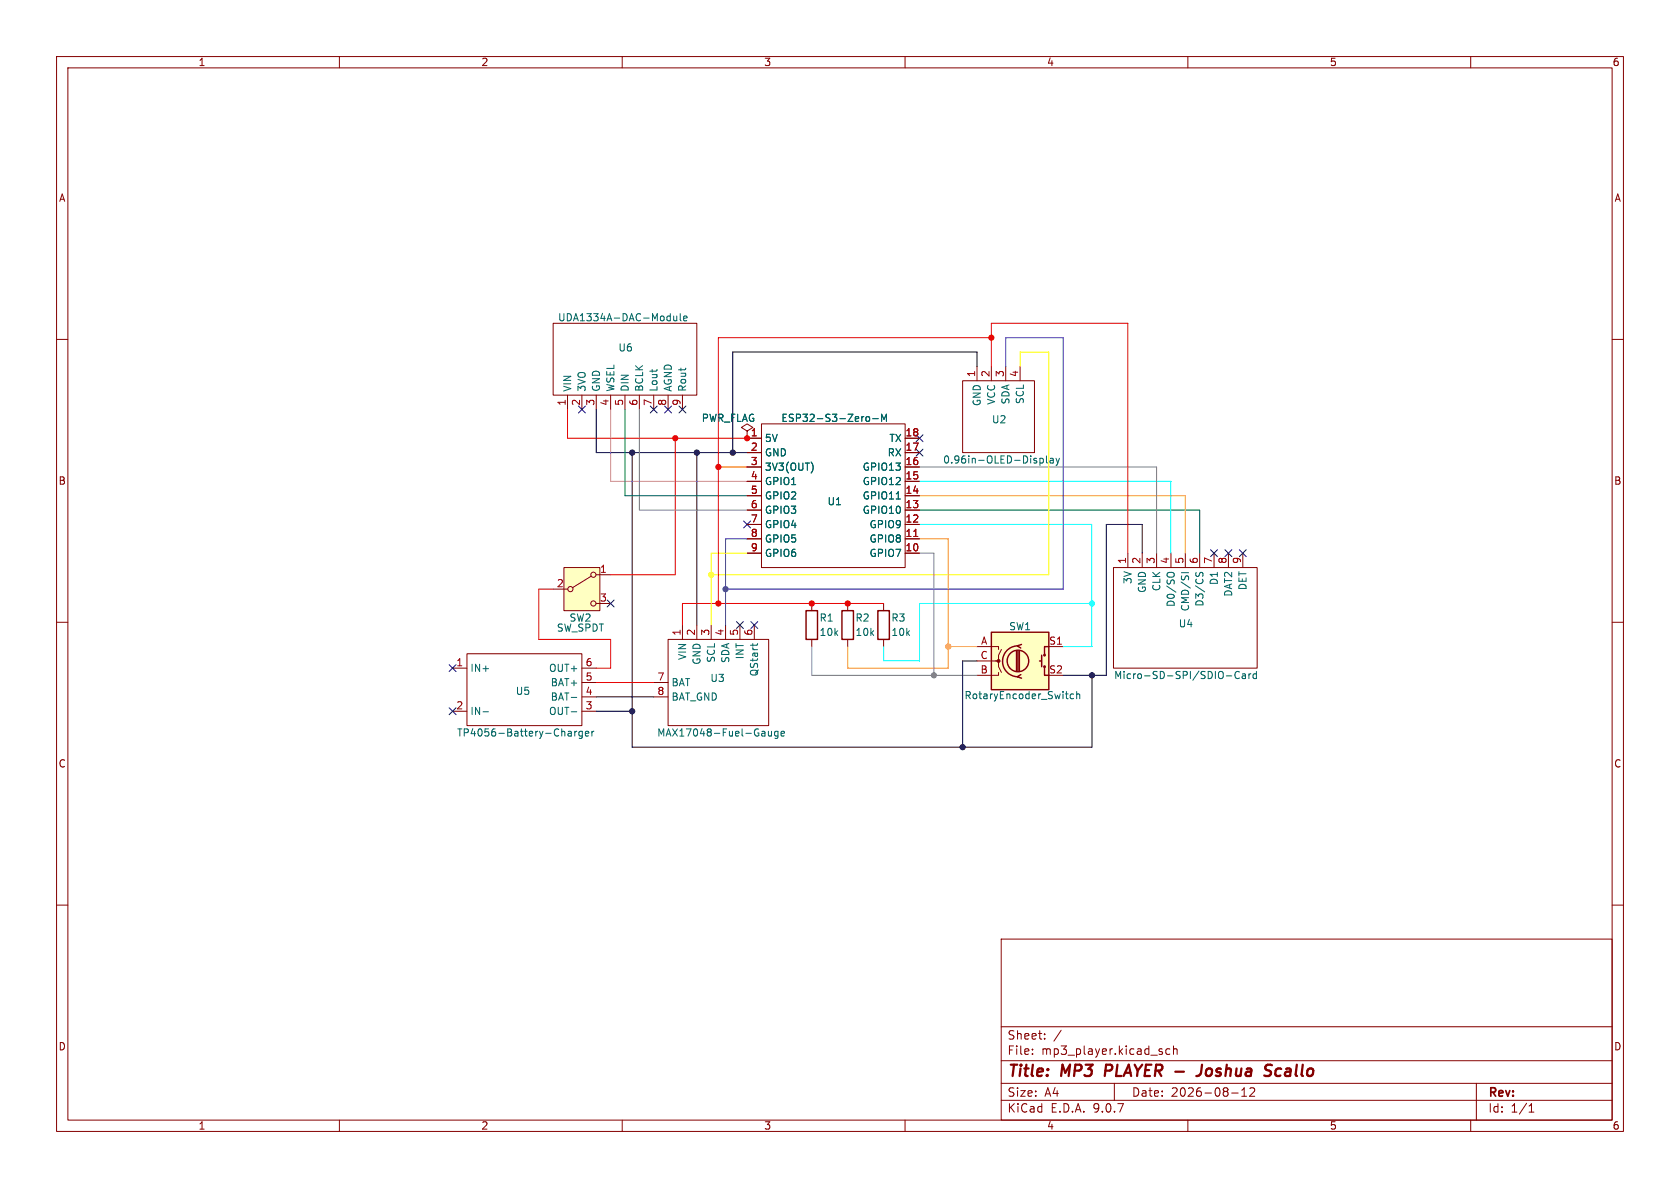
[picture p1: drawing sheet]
<svg xmlns="http://www.w3.org/2000/svg" width="297mm" height="210mm" viewBox="0 0 297 210" stroke-linecap="round" stroke-linejoin="round" font-family="sans-serif">
<g fill="none" stroke="#840000" stroke-width=".18">
<path d="M10 10h277v190h-277zM12 12h273v186h-273zM60 10v2M110 10v2M160 10v2M210 10v2M260 10v2M97.8 57.2h25.4v12.7h-25.4zM10 60h2M100.3 69.9v2.5M102.9 69.9v2.5M105.4 69.9v2.5"/>
<path d="M107.9 69.9v2.5M110.5 69.9v2.5M113 69.9v2.5M115.6 69.9v2.5M118.1 69.9v2.5M120.6 69.9v2.5M132.1 76.2l1-.6-1-.7-1 .7 1 .6v1.3M132.1 77.5h.1M132.1 77.5h2.5M134.6 74.9h25.4v25.4h-25.4zM160 77.5h2.6M170.2 67.3h12.7v12.7h-12.7z"/>
<path d="M172.7 64.8v2.5M175.3 64.8v2.5M177.8 64.8v2.5M180.3 64.8v2.5M285 60h2M132.1 80h2.5M132.1 82.6h2.5M132.1 85.1h2.5M132.1 87.6h2.5M132.1 90.2h2.5M132.1 92.7h2.5M132.1 95.3h2.5"/>
<path d="M132.1 97.8h2.5M160 80h2.6M160 82.6h2.6M160 85.1h2.6M160 87.6h2.6M160 90.2h2.6M160 92.7h2.6M160 95.3h2.6M160 97.8h2.6M10 110h2M80 118.1h2.5M82.5 115.6h20.4v12.7h-20.4z"/>
<path d="M102.9 118.1h2.5M118.1 113h17.8v15.3h-17.8zM120.6 110.5v2.5M123.2 110.5v2.5M125.7 110.5v2.5M128.3 110.5v2.5M130.8 110.5v2.5M133.3 110.5v2.5M143.5 106.7v1.3M143.5 113v1.3M149.9 106.7v1.3M149.9 113v1.3"/>
<path d="M156.2 106.7v1.3M156.2 113v1.3M285 110h2M80 125.7h2.5M102.9 120.7h2.5M102.9 123.2h2.5M102.9 125.7h2.5M115.6 120.7h2.5M115.6 123.2h2.5M10 160h2M177 166h108v32h-108zM285 160h2"/>
<path d="M60 198v2M110 198v2M160 198v2M177 194.5h108M177 191.5h108M177 187.5h108M177 181.5h108M182.5 186.3v.1M182.5 185.5v.1M184.7 183.6v.1M184.7 182.8v.1M187.6 182.1l-1.3 2"/>
<path d="M197 191.5v3M205.5 186v.3M206.8 185.5l-.4-.1-.3 .3v.4l.1 .2h.6M207.5 185.5l.2-.1 .3 .1 .1 .9M207.5 184.9v1.5M210 198v2M217.7 193.2h1.2M219.5 193.8h.9M219.5 192.7l.5-.4v1.5M221 192.4l.5-.1 .2 .1 .1 .3-.9 1.1h.9M260 198v2M261 191.5v6.5"/>
<path d="M270.3 196.6h.9M270.3 195.5l.4-.4v1.5"/>
</g>
<path d="M195.6 188.2l-.3 2M212.5 188.2l-.2 1.4a.74 .74 0 0 1-.8 .6M213.3 189.1l-.1 .7 .3 .4M226.3 188.9a.66 .66 0 0 0-.8 .4v.7l.3 .2h.4" fill="none" stroke="#840000" stroke-width=".4"/>
<path d="M142.5 108h2v5h-2zM148.8 108h2.1v5h-2.1zM155.2 108h2v5h-2z" fill="none" stroke="#840000" stroke-width=".25"/>
<g fill="none" stroke="#006464" stroke-width=".18">
<path d="M119.1 55.9l.1 .8h.3l.1-.1M119.6 55.9v.8M120.3 55.4v1.1l.1 .2M120.9 56.3l.6-.1-.1-.3h-.4l-.1 .1v.7h.5M115.3 65.3v.5M116.1 65.3v.1M153.1 73.8l.2-.2 .4 .2v.5l-.1 .1-.3 .1-.2-.1zM154.3 74h1M155.9 74.5v-1.3l.4 .9 .4-.9v1.3M143.6 82l.2 .5-.2 .8M158.4 88.2h.8M183.8 81v1.3"/>
<path d="M183.8 81.1l.4-.1 .3 .3-.2 .5h-.5M185 80.6v1.1l.2 .2M185.7 81.1h.4l.1 .8M186.2 81.3l-.4 .1-.2 .2 .2 .3 .4-.1M186.7 81l.3 .9M187 81.9l-.3 .4M187.3 81l-.3 .9M133.1 113.8v.4M133.9 113.8v.2M85.4 125.8h1M100.6 129.3h.3l.1 .8M101 125.8h1"/>
<path d="M101 123.3h1M101 130.1h-.4M101 129.6h-.4M101.6 129.3v.8M102 129.3l-.4 .2M102.9 129.3h-.3l-.3 .2 .2 .6h.4M102.9 129.3v1l-.2 .2h-.3M103.5 129.7l.6-.1-.1-.3h-.3l-.2 .2v.6h.5M104.6 129.3v.8M105 129.3l-.4 .2M135.8 129.3l.1 .8h.3l.2-.1M136.4 129.3v.8"/>
<path d="M137.5 129.3h-.3l-.3 .2 .2 .6h.4M137.5 129.3v1l-.2 .2h-.3M138.1 129.7l.6-.1-.1-.3h-.3l-.2 .2v.6h.5"/>
</g>
<path d="M161.5 94.8h.8" fill="none" stroke="#a90000" stroke-width=".18"/>
<path d="M99.7 100.3h6.3v7.7h-6.3z" fill="#ffffc2"/>
<g fill="none" stroke="#840000" stroke-width=".18">
<path d="M97.8 104.1h2.5M99.7 100.3h6.3v7.7h-6.3zM104.5 101.9l-3.3 2M105.4 101.6h2.5M105.4 106.7h2.5"/>
<circle cx="100.8" cy="104.1" r=".46"/>
<circle cx="104.9" cy="101.6" r=".46"/>
<circle cx="104.9" cy="106.7" r=".46"/>
</g>
<path d="M175.3 111.8h10.1v10.1h-10.1z" fill="#ffffc2"/>
<g fill="none" stroke="#840000" stroke-width=".25">
<path d="M175.3 111.8h10.1v10.1h-10.1zM179.7 115.1v3.5M180 114.2a2.73 2.73 0 0 0-2.8 2.7 2.73 2.73 0 0 0 2.8 2.7M180 115.1v3.5M180.2 115.1v3.5M180.5 119.3l-.7 .3 .8 .3M180.6 113.9l-.8 .3 .7 .4M183.8 116.8h.3M184.1 115.8v2.1M184.7 117.9v1.5h.7M185.4 114.3h-.7v1.5"/>
<circle cx="180" cy="116.8" r="1.9"/>
<circle cx="184.7" cy="117.9" r=".13"/>
<circle cx="184.7" cy="115.8" r=".13"/>
</g>
<g fill="none" stroke="#840000" stroke-width=".18">
<path d="M132.1 77.5h.1M132.1 77.5h2.5M160 77.5h2.6M132.1 80h2.5M132.1 82.6h2.5M132.1 85.1h2.5M132.1 87.6h2.5M132.1 90.2h2.5M132.1 92.7h2.5M132.1 95.3h2.5M132.1 97.8h2.5M160 80h2.6"/>
<path d="M160 82.6h2.6M160 85.1h2.6M160 87.6h2.6M160 90.2h2.6M160 92.7h2.6M160 95.3h2.6M160 97.8h2.6M199.4 97.8v2.5M201.9 97.8v2.5M204.5 97.8v2.5M207 97.8v2.5M209.5 97.8v2.5"/>
<path d="M212.1 97.8v2.5M214.6 97.8v2.5M217.2 97.8v2.5M219.7 97.8v2.5M172.7 114.3h3.8v.5M172.7 116.8h3.8v1.1l.5 1M176.5 118.9v.5h-3.8M177 114.8l-.5 1v1h-.5M185.4 114.3h2.6M196.8 100.3h25.4v17.8h-25.4z"/>
</g>
<circle cx="176.5" cy="116.8" r=".25" fill="#840000" stroke="#840000" stroke-width=".18"/>
<g fill="none" stroke="#006464" stroke-width=".18">
<path d="M153.1 73.8l.2-.2 .4 .2v.5l-.1 .1-.3 .1-.2-.1zM154.3 74h1M155.9 74.5v-1.3l.4 .9 .4-.9v1.3M143.6 82l.2 .5-.2 .8M158.4 88.2h.8M206.3 101.7a.43 .43 0 0 1 .4-.5h.5a.43 .43 0 0 1 .4 .5M208.9 101.2h1.2M211.5 101.2l-.1 .5M212 101.7l.1-.4 .3-.1 .3 .2v.3M216.8 119.5h1M219.1 118.8a.6 .6 0 0 0-.8 .4 .6 .6 0 0 0 .6 .8l.2-.2M219.6 119.2h.5l.1 .8"/>
<path d="M220.2 119.4l-.4 .1-.2 .2 .2 .3 .4-.1M220.8 119.1v.9M221.2 119.1l-.4 .3M222.1 119.2l-.3-.1-.3 .3 .1 .5h.5M222.1 118.7v1.3M189.8 122.7h-.4l-.2 .2 .1 .6h.5M190.3 122.8l.2-.1h.3l.1 .8M190.3 122.2v1.3"/>
</g>
<path d="M105.4 72.4v7.6h26.7M172.7 64.8v-2.6h-43.2v17.8M111.8 80v52.1h81.2v-12.7M123.2 80v30.5M201.9 97.8v-5.1h-6.3v26.7h-7.6M172.7 116.8h-2.5v15.3M105.4 125.7h6.4M105.4 123.2h10.2" fill="none" stroke="#000" stroke-width=".18"/>
<path d="M180.3 64.8v-2.6h5.1v39.4h-59.7M132.1 97.8h-6.4v12.7" fill="none" stroke="#ff0" stroke-width=".18"/>
<path d="M175.3 59.7h-48.3v47M100.3 72.4v5.1h31.8M119.4 77.5v24.1h-11.5M175.3 64.8v-7.6h24.1v40.6M127 82.6h5.1M97.8 104.1h-2.6v8.9h12.7v5.1h-2.5M156.2 106.7h-35.6v3.8M105.4 120.7h10.2" fill="none" stroke="#f00" stroke-width=".18"/>
<path d="M177.8 64.8v-5.1h10.2v44.4h-59.7M132.1 95.3h-3.8v15.2" fill="none" stroke="#00f" stroke-width=".18"/>
<path d="M113 72.4v17.8h19.1M162.6 82.6h41.9v15.2M162.6 97.8h2.5v21.6M143.5 114.3v5.1h29.2" fill="none" stroke="#848484" stroke-width=".18"/>
<path d="M162.6 95.3h5v22.8h-17.7v-3.8M162.6 87.6h46.9v10.2M167.6 114.3h5.1" fill="none" stroke="#f90" stroke-width=".18"/>
<path d="M162.6 92.7h30.4v21.6h-5M162.6 85.1h44.4v12.7M193 106.7h-30.4v10.1h-6.4v-2.5" fill="none" stroke="#0ff" stroke-width=".18"/>
<path d="M110.5 72.4v15.2h21.6M162.6 90.2h49.5v7.6" fill="none" stroke="#009600" stroke-width=".18"/>
<path d="M107.9 72.4v12.7h24.2" fill="none" stroke="#f0f" stroke-width=".18"/>
<g fill="none" stroke="#000084" stroke-width=".18">
<path d="M102.3 71.8l1.2 1.2M103.5 71.8l-1.2 1.2M115 71.8l1.2 1.2M116.2 71.8l-1.2 1.2M117.5 71.8l1.2 1.2M118.7 71.8l-1.2 1.2M120 71.8l1.3 1.2M121.3 71.8l-1.3 1.2M162 79.4l1.2 1.2M162 76.9l1.2 1.2M163.2 79.4l-1.2 1.2M163.2 76.9l-1.2 1.2"/>
<path d="M131.5 92.1l1.2 1.2M132.7 92.1l-1.2 1.2M214 97.2l1.2 1.2M215.2 97.2l-1.2 1.2M216.6 97.2l1.2 1.2M217.8 97.2l-1.2 1.2M219.1 97.2l1.2 1.2M220.3 97.2l-1.2 1.2M79.4 117.5l1.2 1.2M80.6 117.5l-1.2 1.2M107.3 106.1l1.3 1.2M108.6 106.1l-1.3 1.2"/>
<path d="M130.2 109.9l1.2 1.2M131.4 109.9l-1.2 1.2M132.7 109.9l1.3 1.2M134 109.9l-1.3 1.2M79.4 125.1l1.2 1.2M80.6 125.1l-1.2 1.2"/>
</g>
<path d="M161.5 94.8h.8" fill="none" stroke="#a90000" stroke-width=".18"/>
<g fill="#000" stroke="#000" stroke-width=".18">
<circle cx="111.8" cy="80" r=".46"/>
<circle cx="123.2" cy="80" r=".46"/>
<circle cx="129.5" cy="80" r=".46"/>
<circle cx="193" cy="119.4" r=".46"/>
<circle cx="111.8" cy="125.7" r=".46"/>
<circle cx="170.2" cy="132.1" r=".46"/>
</g>
<g fill="#f00" stroke="#f00" stroke-width=".18">
<circle cx="119.4" cy="77.5" r=".46"/>
<circle cx="127" cy="106.7" r=".46"/>
<circle cx="132.1" cy="77.5" r=".46"/>
<circle cx="127" cy="82.6" r=".46"/>
<circle cx="149.9" cy="106.7" r=".46"/>
<circle cx="143.5" cy="106.7" r=".46"/>
<circle cx="175.3" cy="59.7" r=".46"/>
</g>
<circle cx="128.3" cy="104.1" r=".46" fill="#00f" stroke="#00f" stroke-width=".18"/>
<circle cx="193" cy="106.7" r=".46" fill="#0ff" stroke="#0ff" stroke-width=".18"/>
<circle cx="165.1" cy="119.4" r=".46" fill="#848484" stroke="#848484" stroke-width=".18"/>
<circle cx="167.6" cy="114.3" r=".46" fill="#f90" stroke="#f90" stroke-width=".18"/>
<circle cx="125.7" cy="101.6" r=".46" fill="#ff0" stroke="#ff0" stroke-width=".18"/>
<g font-size="2.8" fill="#840000">
<text x="178" y="190.9">Title:</text>
<text x="187.7" y="190.9">MP3</text>
<text x="196.2" y="190.9">PLAYER -</text>
<text x="214.2" y="190.9">Joshua</text>
<text x="226.9" y="190.9">Scallo</text>
</g>
<g font-size="2.1" fill="#840000">
<text x="178" y="184">Sheet:</text>
<text x="178" y="186.7">File:</text>
<text x="184.1" y="186.7">mp3_player.kicad_sch</text>
<text x="178" y="196.9">KiCad</text>
<text x="178" y="194.1">Size:</text>
<text x="184.7" y="194.1">A4</text>
<text x="185.7" y="196.9">E.D.A.</text>
<text x="193.3" y="196.9">9.0.7</text>
<text x="200" y="194.1">Date:</text>
<text x="207" y="194.1">2026-08-12</text>
<text x="263" y="194.3">Rev:</text>
<text x="263" y="196.9">Id:</text>
<text x="267.1" y="196.9">1/1</text>
</g>
<g font-size="1.8" fill="#840000">
<text x="35" y="11.9">1</text>
<text x="85" y="11.9">2</text>
<text x="135" y="11.9">3</text>
<text x="185" y="11.9">4</text>
<text x="235" y="11.9">5</text>
<text x="285" y="11.9">6</text>
<text x="10.3" y="35.9">A</text>
<text x="285.3" y="35.9">A</text>
<text x="10.3" y="85.9">B</text>
<text x="285.3" y="85.9">B</text>
<text x="10.3" y="135.9">C</text>
<text x="285.3" y="135.9">C</text>
<text x="10.3" y="185.9">D</text>
<text x="285.3" y="185.9">D</text>
<text x="35" y="199.9">1</text>
<text x="85" y="199.9">2</text>
<text x="135" y="199.9">3</text>
<text x="185" y="199.9">4</text>
<text x="235" y="199.9">5</text>
<text x="285" y="199.9">6</text>
</g>
<g font-size="1.8" fill="#006464">
<text x="98.6" y="57">UDA1334A-DAC-Module</text>
<text x="109.2" y="62.3">U6</text>
<text x="101.2" y="69.3" transform="rotate(-90 101.2 69.3)">VIN</text>
<text x="103.7" y="69.3" transform="rotate(-90 103.7 69.3)">3VO</text>
<text x="106.3" y="69.3" transform="rotate(-90 106.3 69.3)">GND</text>
<text x="108.8" y="69.3" transform="rotate(-90 108.8 69.3)">WSEL</text>
<text x="111.4" y="69.3" transform="rotate(-90 111.4 69.3)">DIN</text>
<text x="113.9" y="69.3" transform="rotate(-90 113.9 69.3)">BCLK</text>
<text x="116.4" y="69.3" transform="rotate(-90 116.4 69.3)">Lout</text>
<text x="119" y="69.3" transform="rotate(-90 119 69.3)">AGND</text>
<text x="121.5" y="69.3" transform="rotate(-90 121.5 69.3)">Rout</text>
<text x="173.6" y="71.9" transform="rotate(-90 173.6 71.9)">GND</text>
<text x="176.1" y="71.6" transform="rotate(-90 176.1 71.6)">VCC</text>
<text x="178.7" y="71.6" transform="rotate(-90 178.7 71.6)">SDA</text>
<text x="181.2" y="71.5" transform="rotate(-90 181.2 71.5)">SCL</text>
<text x="124" y="74.8">PWR_FLAG</text>
<text x="138" y="74.8">ESP32-S3-Zero-M</text>
<text x="175.3" y="75">U2</text>
<text x="135.1" y="78.3">5V</text>
<text x="135.1" y="80.9">GND</text>
<text x="135.1" y="83.4">3V3(OUT)</text>
<text x="152.4" y="83.4">GPIO13</text>
<text x="156.8" y="80.9">RX</text>
<text x="157.1" y="78.3">TX</text>
<text x="166.6" y="82.1">0.96in-OLED-Display</text>
<text x="135.1" y="86">GPIO1</text>
<text x="135.1" y="88.5">GPIO2</text>
<text x="146.2" y="89.5">U1</text>
<text x="152.4" y="86">GPIO12</text>
<text x="152.4" y="88.5">GPIO11</text>
<text x="135.1" y="91">GPIO3</text>
<text x="135.1" y="93.6">GPIO4</text>
<text x="152.4" y="91">GPIO10</text>
<text x="153.6" y="93.6">GPIO9</text>
<text x="135.1" y="96.1">GPIO5</text>
<text x="135.1" y="98.7">GPIO6</text>
<text x="153.6" y="96.1">GPIO8</text>
<text x="153.6" y="98.7">GPIO7</text>
<text x="200.3" y="103.3" transform="rotate(-90 200.3 103.3)">3V</text>
<text x="202.8" y="104.9" transform="rotate(-90 202.8 104.9)">GND</text>
<text x="205.3" y="104.6" transform="rotate(-90 205.3 104.6)">CLK</text>
<text x="207.9" y="107.4" transform="rotate(-90 207.9 107.4)">D0/SO</text>
<text x="213" y="107.3" transform="rotate(-90 213 107.3)">D3/CS</text>
<text x="215.5" y="103.5" transform="rotate(-90 215.5 103.5)">D1</text>
<text x="218" y="105.6" transform="rotate(-90 218 105.6)">DAT2</text>
<text x="220.6" y="104.4" transform="rotate(-90 220.6 104.4)">DET</text>
<text x="98.3" y="111.9">SW_SPDT</text>
<text x="100.6" y="110.1">SW2</text>
<text x="144.8" y="110.1">R1</text>
<text x="144.8" y="112.6">10k</text>
<text x="151.1" y="110.1">R2</text>
<text x="151.1" y="112.6">10k</text>
<text x="157.5" y="110.1">R3</text>
<text x="157.5" y="112.6">10k</text>
<text x="178.3" y="111.6">SW1</text>
<text x="208.3" y="111.1">U4</text>
<text x="210.4" y="108.2" transform="rotate(-90 210.4 108.2)">CMD/SI</text>
<text x="83.1" y="119">IN+</text>
<text x="97" y="119">OUT+</text>
<text x="121.5" y="116.8" transform="rotate(-90 121.5 116.8)">VIN</text>
<text x="124.1" y="117.6" transform="rotate(-90 124.1 117.6)">GND</text>
<text x="126.6" y="117.2" transform="rotate(-90 126.6 117.2)">SCL</text>
<text x="129.1" y="117.3" transform="rotate(-90 129.1 117.3)">SDA</text>
<text x="131.7" y="116.6" transform="rotate(-90 131.7 116.6)">INT</text>
<text x="134.2" y="119.7" transform="rotate(-90 134.2 119.7)">QStart</text>
<text x="91.1" y="123">U5</text>
<text x="97.3" y="121.5">BAT+</text>
<text x="97.3" y="124.1">BAT-</text>
<text x="118.6" y="121.5">BAT</text>
<text x="118.6" y="124.1">BAT_GND</text>
<text x="125.5" y="120.8">U3</text>
<text x="170.4" y="123.8">RotaryEncoder_Switch</text>
<text x="196.9" y="120.2">Micro-SD-SPI/SDIO-Card</text>
<text x="80.7" y="130.4">TP4056-Battery-Charger</text>
<text x="83.1" y="126.6">IN-</text>
<text x="97" y="126.6">OUT-</text>
<text x="116.1" y="130.4">MAX17048-Fuel-Gauge</text>
</g>
<g font-size="1.8" fill="#a90000">
<text x="100.1" y="71.8" transform="rotate(-90 100.1 71.8)">1</text>
<text x="102.6" y="71.8" transform="rotate(-90 102.6 71.8)">2</text>
<text x="105.2" y="71.8" transform="rotate(-90 105.2 71.8)">3</text>
<text x="107.7" y="71.8" transform="rotate(-90 107.7 71.8)">4</text>
<text x="110.2" y="71.8" transform="rotate(-90 110.2 71.8)">5</text>
<text x="112.8" y="71.8" transform="rotate(-90 112.8 71.8)">6</text>
<text x="115.3" y="71.8" transform="rotate(-90 115.3 71.8)">7</text>
<text x="117.9" y="71.8" transform="rotate(-90 117.9 71.8)">8</text>
<text x="120.4" y="71.8" transform="rotate(-90 120.4 71.8)">9</text>
<text x="172.5" y="66.7" transform="rotate(-90 172.5 66.7)">1</text>
<text x="175" y="66.7" transform="rotate(-90 175 66.7)">2</text>
<text x="177.5" y="66.7" transform="rotate(-90 177.5 66.7)">3</text>
<text x="180.1" y="66.7" transform="rotate(-90 180.1 66.7)">4</text>
<text x="132.6" y="77.2">1</text>
<text x="160" y="77.2">18</text>
<text x="132.6" y="79.8">2</text>
<text x="132.6" y="82.3">3</text>
<text x="160" y="79.8">17</text>
<text x="160" y="82.3">16</text>
<text x="132.6" y="84.8">4</text>
<text x="132.6" y="87.4">5</text>
<text x="132.6" y="89.9">6</text>
<text x="160" y="84.8">15</text>
<text x="160" y="87.4">14</text>
<text x="160" y="89.9">13</text>
<text x="132.6" y="92.5">7</text>
<text x="132.6" y="95">8</text>
<text x="160" y="92.5">12</text>
<text x="160" y="95">11</text>
<text x="106" y="101.3">1</text>
<text x="132.6" y="97.5">9</text>
<text x="160" y="97.5">10</text>
<text x="199.1" y="99.8" transform="rotate(-90 199.1 99.8)">1</text>
<text x="201.7" y="99.8" transform="rotate(-90 201.7 99.8)">2</text>
<text x="204.2" y="99.8" transform="rotate(-90 204.2 99.8)">3</text>
<text x="206.8" y="99.8" transform="rotate(-90 206.8 99.8)">4</text>
<text x="209.3" y="99.8" transform="rotate(-90 209.3 99.8)">5</text>
<text x="211.8" y="99.8" transform="rotate(-90 211.8 99.8)">6</text>
<text x="214.4" y="99.8" transform="rotate(-90 214.4 99.8)">7</text>
<text x="216.9" y="99.8" transform="rotate(-90 216.9 99.8)">8</text>
<text x="219.5" y="99.8" transform="rotate(-90 219.5 99.8)">9</text>
<text x="98.4" y="103.9">2</text>
<text x="106" y="106.4">3</text>
<text x="120.4" y="112.5" transform="rotate(-90 120.4 112.5)">1</text>
<text x="122.9" y="112.5" transform="rotate(-90 122.9 112.5)">2</text>
<text x="125.5" y="112.5" transform="rotate(-90 125.5 112.5)">3</text>
<text x="128" y="112.5" transform="rotate(-90 128 112.5)">4</text>
<text x="130.6" y="112.5" transform="rotate(-90 130.6 112.5)">5</text>
<text x="133.1" y="112.5" transform="rotate(-90 133.1 112.5)">6</text>
<text x="80.6" y="117.9">1</text>
<text x="103.4" y="117.9">6</text>
<text x="173.3" y="116.6">C</text>
<text x="173.3" y="119.1">B</text>
<text x="173.3" y="114">A</text>
<text x="185.4" y="114">S1</text>
<text x="185.4" y="119.1">S2</text>
<text x="80.6" y="125.5">2</text>
<text x="103.4" y="120.4">5</text>
<text x="103.4" y="122.9">4</text>
<text x="103.4" y="125.5">3</text>
<text x="116.1" y="120.4">7</text>
<text x="116.1" y="122.9">8</text>
</g>
</svg>
